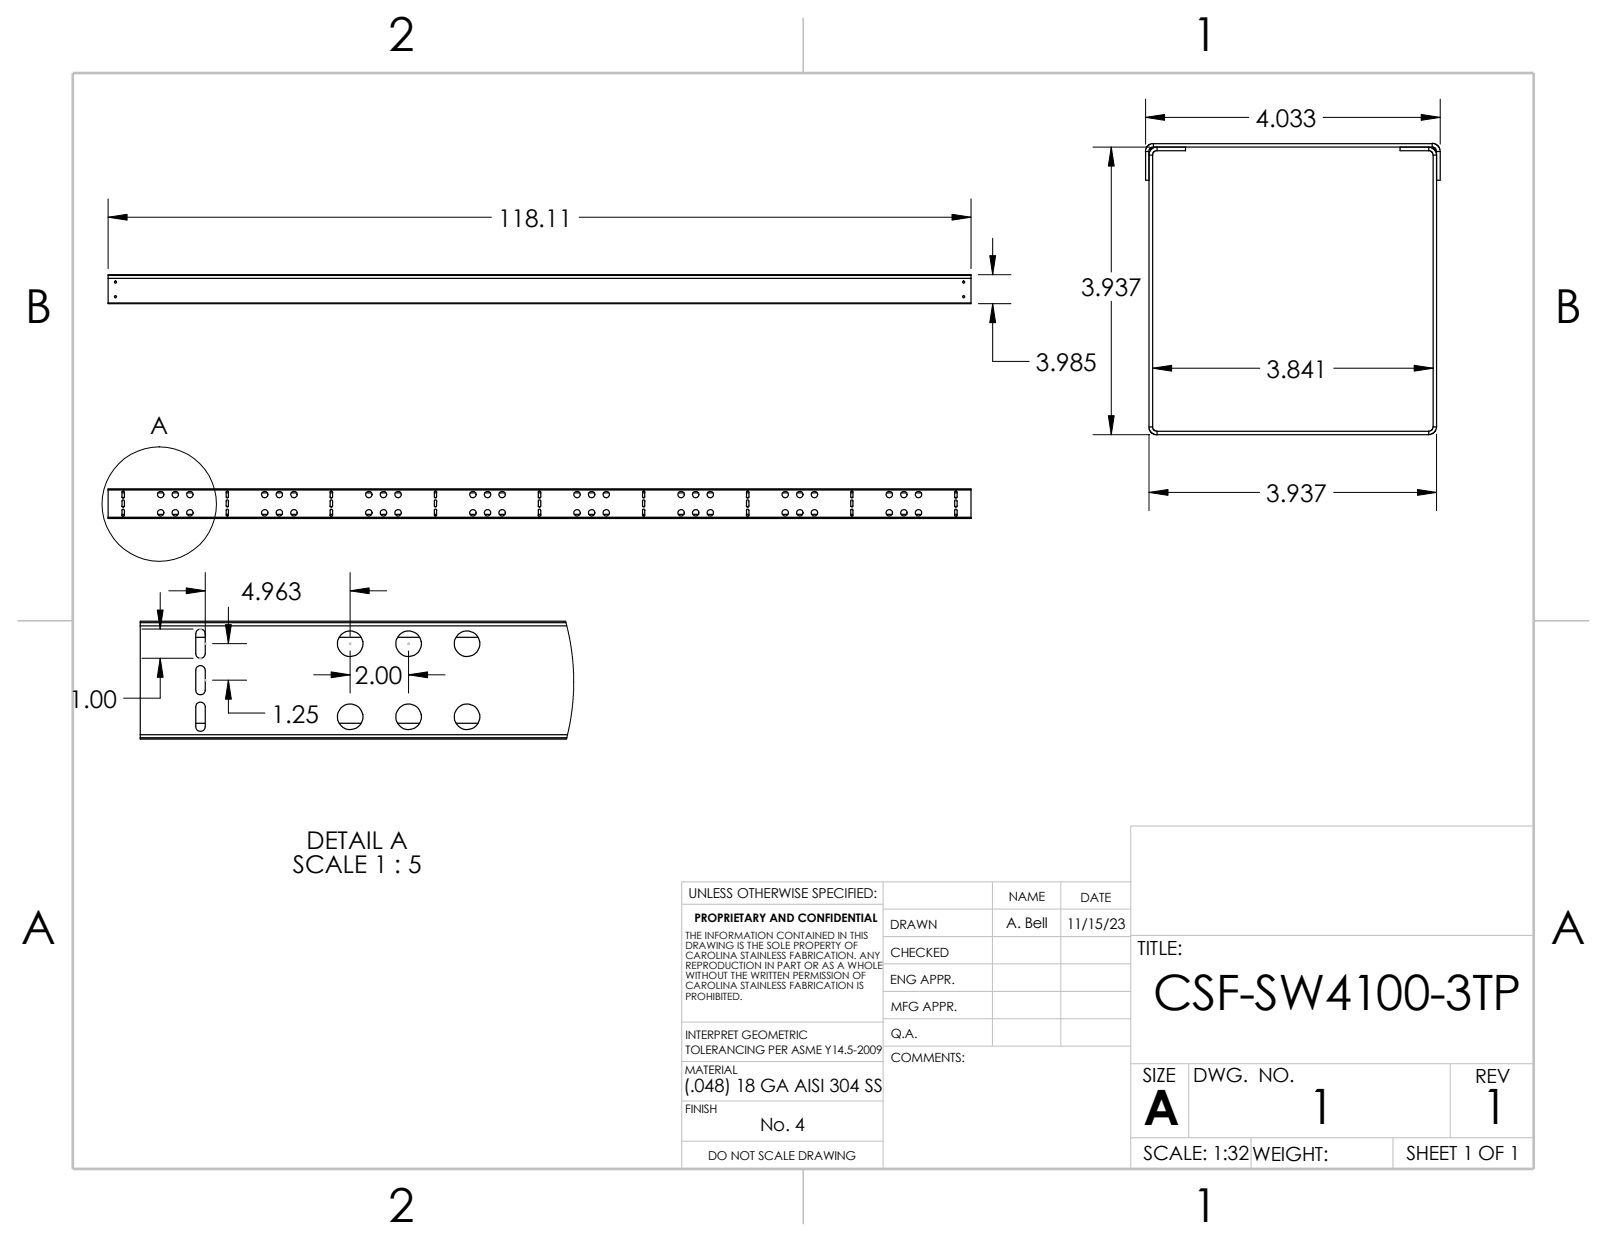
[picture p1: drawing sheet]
<svg xmlns="http://www.w3.org/2000/svg" width="279mm" height="216mm" viewBox="0 0 279 216" stroke-linecap="round" stroke-linejoin="round" font-family="sans-serif">
<g fill="none" stroke="#c0c0c0" stroke-width=".17">
<path d="M34.7 109.3h.3M34.7 109.2l.3 .3M34.7 114.4h.3M34.7 114.3l.3 .3M34.8 109.2v.3M34.8 114.3v.3M35 109.2l-.3 .3M35 114.3l-.3 .3M35.6 111.9h.3M35.6 111.8l.3 .3M35.6 118.2h.3M35.6 118.1l.3 .3"/>
<path d="M35.7 111.8v.3M35.7 118.1v.3M35.8 111.8l-.3 .3M35.8 118.1l-.3 .3M60.7 111.9h.3M60.7 111.8l.3 .3M60.9 111.8v.3M61 111.8l-.3 .3M70.9 111.9h.3M70.9 111.8l.3 .3M71 111.8v.3M71.2 111.8l-.3 .3"/>
<path d="M118.5 157.2h35M153.5 158h43.1M153.5 153.3v49.9M172.6 153.3v28.6M184.4 153.3v28.6M196.6 153.3h-78.1v49.9M266.7 143.6h-70.1v59.6M118.5 177.7h35.1M153.5 167.6h43.1M153.5 162.8h43.1M153.5 172.3h43.1M153.5 177.1h43.1"/>
<path d="M196.6 162.6h70.1M118.5 198.4h35M118.5 191.4h35M118.5 184.5h35.1M153.6 181.9h43M196.6 184.9h70.1M196.6 197.8h70.1M206.7 184.9v12.9M217.5 197.8v5.4M242.2 197.8v5.4M252.1 184.9v12.9"/>
</g>
<path d="M139.7 3.2v9.5M3.1 107.9h9.6M266.7 107.9h9.5M139.7 203.2v9.5" fill="none" stroke="#c0c0c0" stroke-width=".21"/>
<path d="M12.7 12.7h254v190.5h-254z" fill="none" stroke="#c0c0c0" stroke-width=".47"/>
<g fill="none" stroke="#000" stroke-width=".21">
<path d="M199.8 26.3h-.6v5h.6M199.8 26.3v47.9M199.8 27h.6M200.4 27v47.2M200.5 25v.6M200.5 25h48.5v.6h-48.5M200.5 25.6h-.3l-.3 .2-.1 .5M200.5 25l-.6 .1-.3 .2-.3 .4-.2 .6M201.2 26.2h-.4l-.3 .3-.1 .5M201.2 26.2v-.6l-.8 .1-.5 .5-.2 .8M206.1 25.6v.6h-4.9M243.4 25.6v.6h5v-.6h.3l.6 .4 .3 .4 .2 .6h-.6"/>
<path d="M248.4 26.2l.6 .3 .2 .5M249 25.5l.6 .3 .2 .5M249 24.9l.6 .2 .5 .3 .3 .9M249.2 27v47.2M249.8 26.3h.6M249.8 26.3v47.9M250.4 26.3v5h-.6M18.8 52.7v.1h150v-.1M18.8 47.9v4.8M18.8 48.4h150M18.8 47.9h150M18.8 52.7h150"/>
<path d="M168.8 47.9v-.1h-150v.1M168.8 47.9v4.8M199.8 74.2v.3l.2 .6 .7 .4 .5 .1M199.8 74.2h.6M200.4 74.2v.3l.3 .3 .5 .2M201.2 75v.6h47.2M201.2 75h47.2M248.4 75v.6M249.2 74.2h.6M249.2 74.2l-.3 .6-.5 .2M249.8 74.2l-.2 .6-.2 .3-.4 .3-.6 .2M18.8 89.9v.1"/>
<path d="M18.8 85v.2M18.8 90h150M18.8 85h150M18.8 85.2v4.7M18.8 89.9h150M18.8 85.2h150M21.2 86.4a.23 .23 0 0 0 .2 .2 .23 .23 0 0 0 .2-.2v-.8l-.2-.3-.2 .1v1M21.2 89.6a.23 .23 0 0 0 .2 .2 .23 .23 0 0 0 .2-.2v-.9l-.1-.2-.3 .1v1M21.2 88l.1-1.1h.2l.1 .2v.9a.23 .23 0 0 1-.2 .2 .23 .23 0 0 1-.2-.2M21.2 89.4h.4M21.2 85.7h.4M27.4 89.4h1"/>
<path d="M27.4 85.7h1M30 89.4h.9M30 85.7h.9M32.5 89.4h1M32.5 85.7h1M39.3 89.4h.4M39.3 85.7h.4M39.7 85.6v.8a.19 .19 0 0 1-.2 .2 .19 .19 0 0 1-.2-.2v-.8a.22 .22 0 0 1 .2-.3 .22 .22 0 0 1 .3 .3M39.7 88.7v.9a.19 .19 0 0 1-.2 .1 .19 .19 0 0 1-.2-.1v-1l.3-.1 .2 .2M39.8 87.1l-.2-.2-.3 .1v1a.19 .19 0 0 0 .2 .1 .19 .19 0 0 0 .2-.1v-.9M45.6 89.4h.9M45.6 85.7h.9"/>
<path d="M48.1 89.4h1M48.1 85.7h1M50.6 89.4h1M50.6 85.7h1M57.4 86.4a.23 .23 0 0 0 .2 .2 .23 .23 0 0 0 .2-.2v-.8a.22 .22 0 0 0-.2-.3 .22 .22 0 0 0-.2 .3v.8M57.4 89.6a.23 .23 0 0 0 .2 .2 .23 .23 0 0 0 .2-.2v-.9l-.1-.2-.3 .1v1M57.4 88l.1-1.1h.2l.1 .2v.9a.23 .23 0 0 1-.2 .2 .23 .23 0 0 1-.2-.2M57.4 89.4h.4M57.4 85.7h.4M63.6 89.4h1M63.6 85.7h1M66.2 89.4h.9"/>
<path d="M66.2 85.7h.9M68.7 89.4h1M68.7 85.7h1M75.5 89.4h.4M75.5 85.7h.4M75.9 85.6v.8a.19 .19 0 0 1-.2 .2 .19 .19 0 0 1-.2-.2v-.8a.22 .22 0 0 1 .2-.3 .22 .22 0 0 1 .2 .3M75.9 88.7v.9a.19 .19 0 0 1-.2 .1 .19 .19 0 0 1-.2-.1v-1l.3-.1 .1 .2M75.9 87.1l-.1-.2-.3 .1v1a.19 .19 0 0 0 .2 .1 .19 .19 0 0 0 .2-.1v-.9M81.7 89.4h1M81.7 85.7h1M84.3 89.4h1M84.3 85.7h1"/>
<path d="M86.8 89.4h1M86.8 85.7h1M93.6 86.4a.23 .23 0 0 0 .2 .2 .23 .23 0 0 0 .2-.2v-.8a.22 .22 0 0 0-.2-.3 .22 .22 0 0 0-.2 .3v.8M93.6 89.6a.23 .23 0 0 0 .2 .2 .23 .23 0 0 0 .2-.2v-.9l-.1-.2-.3 .1v1M93.6 88l.1-1.1h.2l.1 .2v.9a.23 .23 0 0 1-.2 .2 .23 .23 0 0 1-.2-.2M93.6 89.4h.4M93.6 85.7h.4M99.8 89.4h1M99.8 85.7h1M102.4 89.4h.9M102.4 85.7h.9M104.9 89.4h1"/>
<path d="M104.9 85.7h1M111.7 89.4h.4M111.7 85.7h.4M112.1 87.1v.9l-.2 .1-.1-.1M112.1 85.6v.8l-.2 .2-.1-.2M112.1 88.7v.9l-.2 .1-.1-.1M112.1 87.1l-.1-.2-.3 .1v1M112.1 85.6a.22 .22 0 0 0-.2-.3 .22 .22 0 0 0-.2 .3v.8M112.1 88.7l-.1-.2-.3 .1v1M117.9 89.4h1M117.9 85.7h1M120.5 89.4h1"/>
<path d="M120.5 85.7h1M123 89.4h1M123 85.7h1M129.8 86.4a.23 .23 0 0 0 .2 .2 .23 .23 0 0 0 .2-.2v-.8a.22 .22 0 0 0-.2-.3 .22 .22 0 0 0-.2 .3v.8M129.8 89.6a.23 .23 0 0 0 .2 .2 .23 .23 0 0 0 .2-.2v-.9l-.1-.2-.3 .1v1M129.8 88l.1-1.1h.2l.1 .2v.9a.23 .23 0 0 1-.2 .2 .23 .23 0 0 1-.2-.2M129.8 89.4h.4M129.8 85.7h.4M136 89.4h1M136 85.7h1M138.6 89.4h.9M138.6 85.7h.9"/>
<path d="M141.1 89.4h1M141.1 85.7h1M147.9 89.4h.4M147.9 85.7h.4M148.3 88.7v.9l-.2 .1-.1-.1M148.3 87.1v.9l-.2 .1-.1-.1M148.3 85.6v.8l-.2 .2-.1-.2M148.3 88.7l-.1-.2-.3 .1v1M148.3 87.1l-.1-.2-.3 .1v1M148.3 85.6l-.2-.3-.2 .1v1M154.1 89.4h1M154.1 85.7h1"/>
<path d="M156.7 89.4h.9M156.7 85.7h.9M159.2 89.4h1M159.2 85.7h1M165.9 86.4a.23 .23 0 0 0 .3 .2 .23 .23 0 0 0 .2-.2v-.8a.22 .22 0 0 0-.2-.3 .22 .22 0 0 0-.2 .3v.8M165.9 89.6a.23 .23 0 0 0 .3 .2 .23 .23 0 0 0 .2-.2v-.9l-.1-.2-.3 .1v1M166 88l.1-1.1h.2l.1 .2v.9a.23 .23 0 0 1-.2 .2 .23 .23 0 0 1-.3-.2M166 89.4h.4M166 85.7h.4M168.8 89.9v.1M168.8 85v.2M168.8 85.2v4.7"/>
<path d="M24.4 108.8v18.9M24.4 108.8h74.2M24.4 108.2h74M24.4 108.2v.6M34 110.8h1.7M34.2 109.7a.85 .85 0 0 1 .9-.3 .85 .85 0 0 1 .6 .8v3.4a.83 .83 0 0 1-.8 .8 .83 .83 0 0 1-.9-.8v-3.4zM34.2 116a.85 .85 0 0 1 .9-.3 .85 .85 0 0 1 .6 .8v3.5a.83 .83 0 0 1-.8 .8 .83 .83 0 0 1-.9-.8v-3.5zM59 110.8h3.8M69.1 110.8h3.9M79.3 110.8h3.8M98.3 108h-73.9v.2M24.4 128.3v.2h74.1"/>
<path d="M24.4 128.3h74.2M24.4 127.7h74.3M24.4 127.7v.6M34 125.7h1.7M34.2 122.4a.85 .85 0 0 1 .9-.3 .85 .85 0 0 1 .6 .8v3.4a.83 .83 0 0 1-.8 .8 .83 .83 0 0 1-.9-.8v-3.4zM59 125.7h3.8M69.1 125.7h3.9M79.3 125.7h3.8"/>
<circle cx="20.1" cy="49" r=".17"/>
<circle cx="20.1" cy="51.6" r=".17"/>
<circle cx="167.6" cy="49" r=".18"/>
<circle cx="167.6" cy="51.6" r=".18"/>
<circle cx="27.9" cy="89.2" r=".55"/>
<circle cx="27.9" cy="86" r=".55"/>
<circle cx="30.5" cy="86" r=".55"/>
<circle cx="30.5" cy="89.2" r=".55"/>
<circle cx="33" cy="86" r=".55"/>
<circle cx="33" cy="89.2" r=".55"/>
<circle cx="46" cy="89.2" r=".55"/>
<circle cx="46" cy="86" r=".55"/>
<circle cx="48.6" cy="86" r=".55"/>
<circle cx="48.6" cy="89.2" r=".55"/>
<circle cx="51.1" cy="89.2" r=".55"/>
<circle cx="51.1" cy="86" r=".55"/>
<circle cx="64.1" cy="86" r=".55"/>
<circle cx="64.1" cy="89.2" r=".55"/>
<circle cx="66.7" cy="86" r=".55"/>
<circle cx="66.7" cy="89.2" r=".55"/>
<circle cx="69.2" cy="86" r=".55"/>
<circle cx="69.2" cy="89.2" r=".55"/>
<circle cx="82.2" cy="86" r=".55"/>
<circle cx="82.2" cy="89.2" r=".55"/>
<circle cx="84.8" cy="86" r=".55"/>
<circle cx="84.8" cy="89.2" r=".55"/>
<circle cx="87.3" cy="86" r=".55"/>
<circle cx="87.3" cy="89.2" r=".55"/>
<circle cx="100.3" cy="89.2" r=".55"/>
<circle cx="100.3" cy="86" r=".55"/>
<circle cx="102.9" cy="86" r=".55"/>
<circle cx="102.9" cy="89.2" r=".55"/>
<circle cx="105.4" cy="89.2" r=".55"/>
<circle cx="105.4" cy="86" r=".55"/>
<circle cx="118.4" cy="89.2" r=".55"/>
<circle cx="118.4" cy="86" r=".55"/>
<circle cx="120.9" cy="89.2" r=".55"/>
<circle cx="120.9" cy="86" r=".55"/>
<circle cx="123.5" cy="86" r=".55"/>
<circle cx="123.5" cy="89.2" r=".55"/>
<circle cx="136.5" cy="86" r=".55"/>
<circle cx="136.5" cy="89.2" r=".55"/>
<circle cx="139.1" cy="86" r=".55"/>
<circle cx="139.1" cy="89.2" r=".55"/>
<circle cx="141.6" cy="86" r=".55"/>
<circle cx="141.6" cy="89.2" r=".55"/>
<circle cx="154.6" cy="86" r=".55"/>
<circle cx="154.6" cy="89.2" r=".55"/>
<circle cx="157.1" cy="86" r=".55"/>
<circle cx="157.1" cy="89.2" r=".55"/>
<circle cx="159.7" cy="89.2" r=".55"/>
<circle cx="159.7" cy="86" r=".55"/>
<circle cx="60.9" cy="111.9" r="2.24"/>
<circle cx="71" cy="111.9" r="2.24"/>
<circle cx="81.2" cy="111.9" r="2.24"/>
<circle cx="60.9" cy="124.6" r="2.24"/>
<circle cx="71" cy="124.6" r="2.24"/>
<circle cx="81.2" cy="124.6" r="2.24"/>
</g>
<g fill="none" stroke="#000" stroke-width=".17">
<path d="M199.2 17.2v7.9M250.4 17.2v7.9M18.8 37.8h66.6M18.8 34.6v12.1M100.7 37.8h68.1M168.8 34.6v12.1M190 25.6h9.9M193.2 25.6v21.7M199.2 20.4h17.9M230 20.4h20.4M170.1 47.8h5.7M170.1 52.8h5.7"/>
<path d="M172.6 52.8v10h6.3M172.6 41.4v6.4M193.2 52.4v23.2M190 75.6h9.9M199.8 75.5v13.3M200.4 64h18.6M231.9 64h17.3M249.8 75.5v13.3M35.7 99.5v11.1M60.9 99.5v11.1M199.8 85.6h19.2M231.9 85.6h17.9"/>
<path d="M24.7 114.4h8.9M24.7 109.3h8.9M27.9 103v6.3M27.9 114.4v7h-6.4M29.3 102.7h6.4M37 118.2h5.9M37 111.9h5.9M39.7 105.5v6.4M39.7 118.2v5.8h6.4M54.5 117.3h6.4M60.9 113.2v7.3M60.9 102.7h6.3"/>
<path d="M71 113.2v7.3M71 117.3h6.4M98.3 108l1 4.5 .4 4.4v3.2l-.2 2.8-.5 3.3-.5 2.3"/>
<circle cx="27.7" cy="87.6" r="9.9"/>
</g>
<g fill="#000" stroke="#000" stroke-width=".17">
<path d="M18.8 37.8l3.3-.5v1zM165.5 37.3l3.3 .5-3.3 .5zM193.2 25.6l.5 3.3h-1zM199.2 20.4l3.3-.5v1zM247.1 19.9l3.3 .5-3.3 .5zM172.1 44.4h1l-.5 3.4zM172.6 52.8l.5 3.3h-1zM192.7 72.3h1l-.5 3.3zM200.4 64l3.3-.5v1zM245.9 63.5l3.3 .5-3.3 .5zM199.8 85.6l3.3-.5v1zM246.5 85.1l3.3 .5-3.3 .5z"/>
<path d="M27.9 114.4l.5 3.3h-1.1zM27.3 106h1.1l-.5 3.3zM32.4 102.2l3.3 .5-3.3 .5zM39.7 118.2l.5 3.3h-1zM39.2 108.6h1l-.5 3.3zM60.9 102.7l3.3-.5v1zM57.6 116.8l3.3 .5-3.3 .5zM71 117.3l3.3-.5v1z"/>
</g>
<g font-size="8.5">
<text x="200.5" y="175.5">CSF-SW4100-3TP</text>
<text x="198.8" y="195.5">A</text>
<text x="227.5" y="195.3">1</text>
<text x="257.6" y="195.3">1</text>
</g>
<g font-size="8.1">
<text x="67.6" y="8.8">2</text>
<text x="207.3" y="8.8">1</text>
<text x="4.4" y="56.1">B</text>
<text x="270.3" y="56.1">B</text>
<text x="3.7" y="164.1">A</text>
<text x="269.6" y="164.1">A</text>
<text x="67.6" y="212.3">2</text>
<text x="207.3" y="212.3">1</text>
</g>
<g font-size="4.2">
<text x="218.3" y="22.1">4.033</text>
<text x="86.6" y="39.4">118.11</text>
<text x="187.9" y="51.5">3.937</text>
<text x="180.1" y="64.5">3.985</text>
<text x="220.2" y="65.7">3.841</text>
<text x="26.1" y="75.5">A</text>
<text x="220.2" y="87.2">3.937</text>
<text x="41.9" y="104.4">4.963</text>
<text x="61.7" y="119">2.00</text>
<text x="12.1" y="123.1">1.00</text>
<text x="47.2" y="125.6">1.25</text>
<text x="53.3" y="147.5">DETAIL A</text>
<text x="50.9" y="151.7">SCALE 1 : 5</text>
</g>
<g font-size="3.4">
<text x="197.8" y="166">TITLE:</text>
<text x="198.7" y="188.1">SIZE</text>
<text x="207.5" y="188.1">DWG. NO.</text>
<text x="256.5" y="188.2">REV</text>
<text x="198.8" y="201.7">SCALE: 1:32</text>
<text x="217.7" y="201.8">WEIGHT:</text>
<text x="244.5" y="201.7">SHEET 1 OF 1</text>
</g>
<g font-size="3.2">
<text x="118.8" y="189.8">(.048) 18 GA AISI 304 SS</text>
<text x="132.2" y="196.6">No. 4</text>
</g>
<g font-size="2.5">
<text x="175" y="161.3">A. Bell</text>
<text x="185.5" y="161.4">11/15/23</text>
</g>
<text font-size="2.4" x="119.7" y="156.2">UNLESS OTHERWISE SPECIFIED:</text>
<g font-size="2.2">
<text x="154.8" y="161.5">DRAWN</text>
<text x="175.4" y="156.7">NAME</text>
<text x="187.9" y="156.7">DATE</text>
<text x="154.8" y="166.3">CHECKED</text>
<text x="154.8" y="171">ENG APPR.</text>
<text x="154.9" y="175.7">MFG APPR.</text>
<text x="154.9" y="184.7">COMMENTS:</text>
<text x="154.9" y="180.5">Q.A.</text>
</g>
<text font-size="2.1" x="123.1" y="201.6">DO NOT SCALE DRAWING</text>
<g font-size="2">
<text x="120.8" y="160.3">PROPRIETARY AND CONFIDENTIAL</text>
<text x="119.2" y="183.1">TOLERANCING PER ASME Y14.5-2009</text>
<text x="119.2" y="180.6">INTERPRET GEOMETRIC</text>
<text x="119" y="186.6">MATERIAL</text>
<text x="119.1" y="193.5">FINISH</text>
</g>
<g font-size="1.7">
<text x="119.2" y="163.2">THE INFORMATION CONTAINED IN THIS</text>
<text x="119.2" y="164.9">DRAWING IS THE SOLE PROPERTY OF</text>
<text x="119.2" y="166.7">CAROLINA STAINLESS FABRICATION. ANY</text>
<text x="119.2" y="168.5">REPRODUCTION IN PART OR AS A WHOLE</text>
<text x="119.2" y="170.2">WITHOUT THE WRITTEN PERMISSION OF</text>
<text x="119.2" y="172">CAROLINA STAINLESS FABRICATION IS</text>
<text x="119.2" y="173.8">PROHIBITED.</text>
</g>
</svg>
